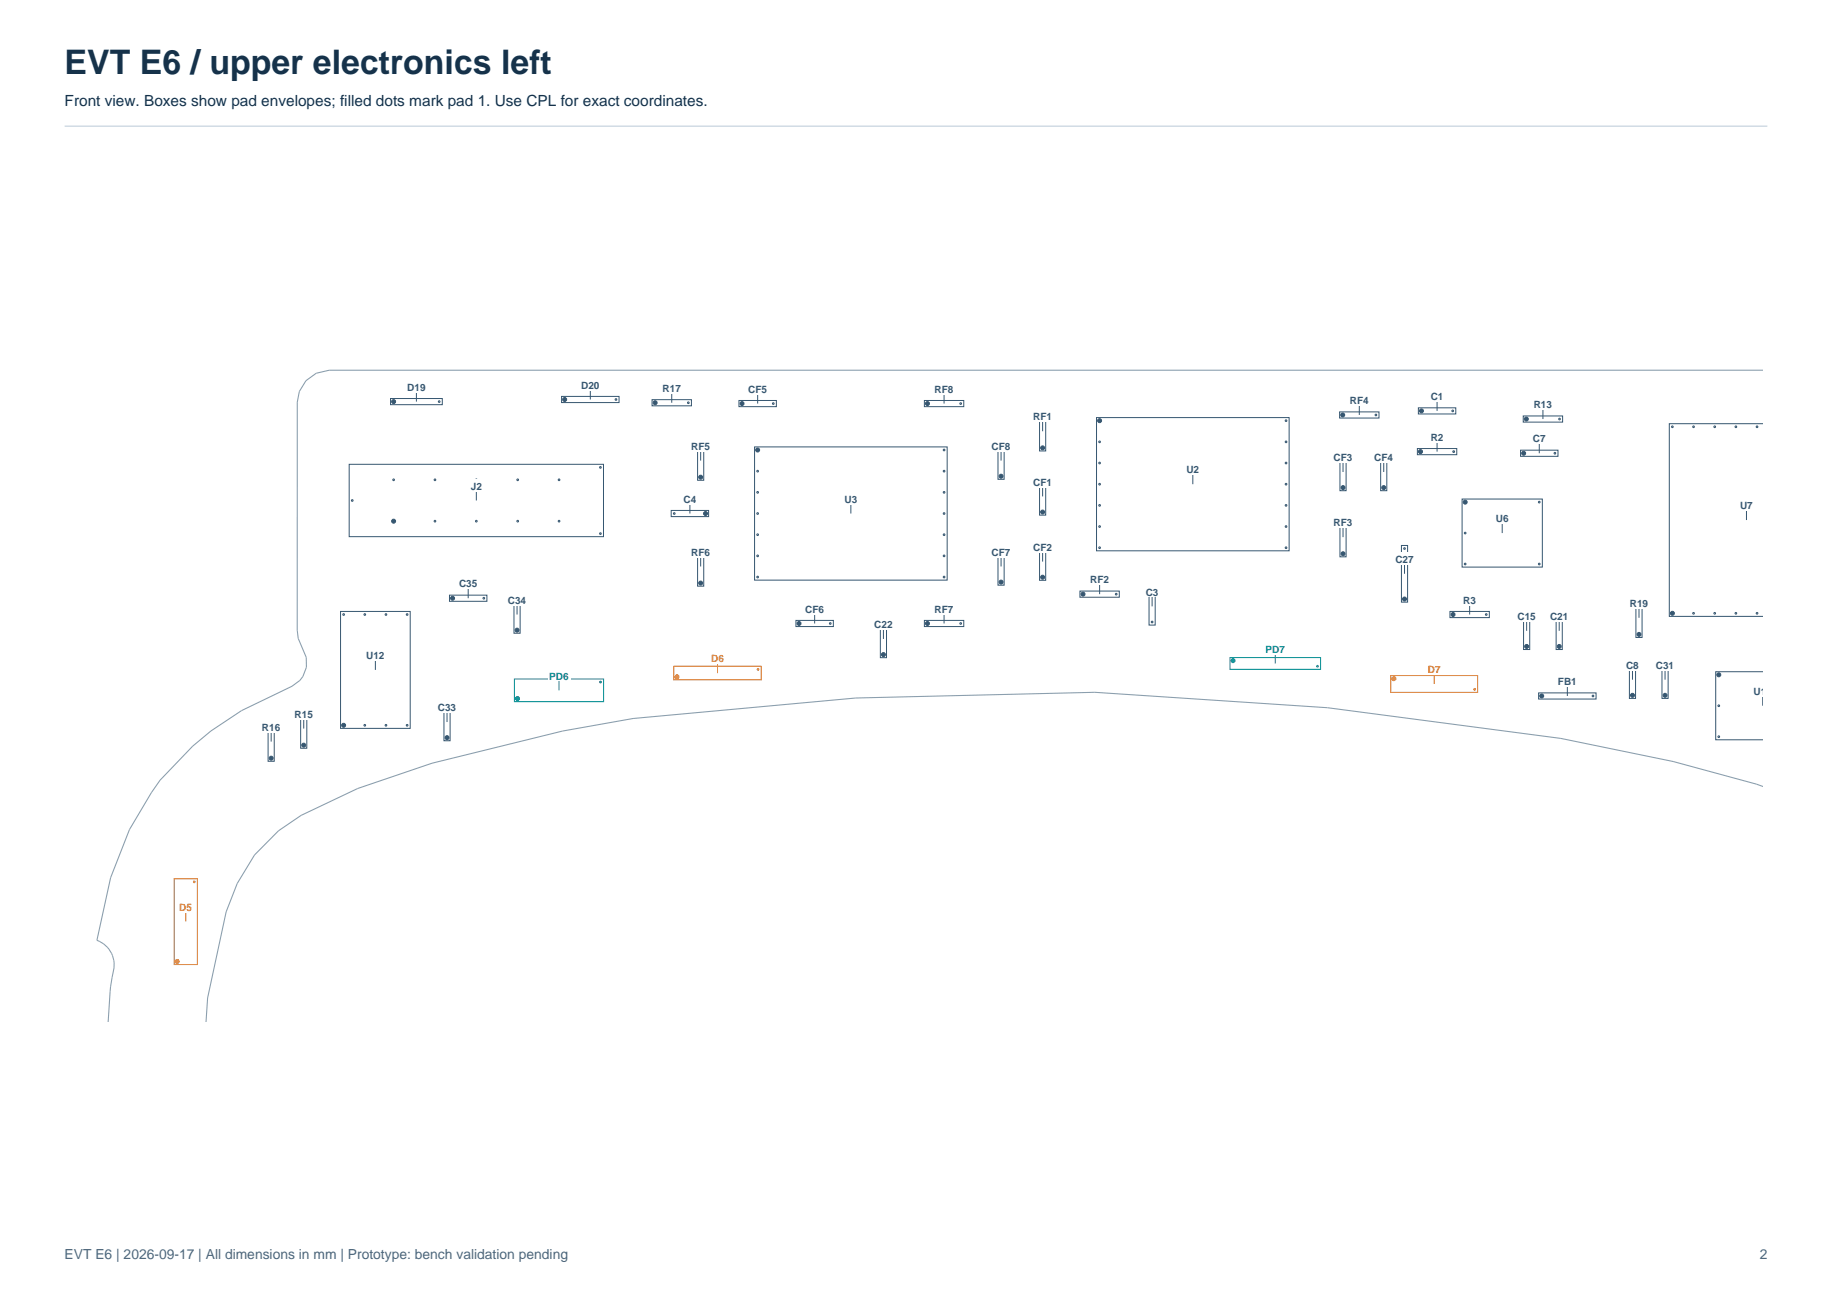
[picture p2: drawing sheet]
<svg xmlns="http://www.w3.org/2000/svg" width="420mm" height="297mm" viewBox="0 0 420 297" stroke-linecap="round" stroke-linejoin="round" font-family="sans-serif">
<path d="M14.8 28.9h390.4" fill="none" stroke="#d2dce5" stroke-width=".35"/>
<path d="M404.2 84.8h-328.7a7.5 7.5 0 0 0-7.3 7.4l-.1 52.2 .3 1.9 1.8 4.3a6 6 0 0 1-3.3 6.7l-11.5 5.5-7.1 4.7-4.1 3.5-7.5 7.8-2 2.9-5 8.4-4.3 11-3.2 14.4a6 6 0 0 1 3.9 6.3 54.9 54.9 0 0 0-1.3 12.4M404.2 180.2l-1.5-.5-19.1-5.2-25.8-5.3-53.5-7-53.3-3.5-54.8 1.3-51.1 4.7-16.1 2.8-30 7.4-17 5.8-13 6.2-5.2 3.5-5.5 5.5-3.9 6.6-2.6 6.5-4.2 19.7-.4 5.5" fill="none" stroke="#899eae" stroke-width=".25"/>
<circle cx="325.7" cy="103.5" r=".46" fill="#365771" stroke="#365771" stroke-width=".25"/>
<circle cx="333.3" cy="103.5" r=".19" fill="none" stroke="#365771" stroke-width=".25"/>
<path d="M324.9 102.8h9.1v1.4h-9.1zM329.5 101v2.5" fill="none" stroke="#365771" stroke-width=".23"/>
<path d="M327.6 98.6h3.7v2.8h-3.7z" fill-rule="evenodd" fill="#fff"/>
<circle cx="335.9" cy="115.1" r=".46" fill="#365771" stroke="#365771" stroke-width=".23"/>
<g fill="none" stroke="#365771" stroke-width=".23">
<path d="M335.2 114.4h18.4v15.6h-18.4zM344.4 119.7v2.5"/>
<circle cx="352.9" cy="115.1" r=".19"/>
<circle cx="335.9" cy="122.2" r=".19"/>
<circle cx="335.9" cy="129.3" r=".19"/>
<circle cx="352.9" cy="129.3" r=".19"/>
</g>
<path d="M342.6 117.2h3.6v2.8h-3.6z" fill-rule="evenodd" fill="#fff"/>
<circle cx="282.7" cy="151.4" r=".46" fill="#008c91" stroke="#008c91" stroke-width=".23"/>
<g fill="none" stroke="#008c91" stroke-width=".23">
<path d="M282 150.7h20.8v2.7h-20.8zM292.4 149.6v2.4"/>
<circle cx="302" cy="152.7" r=".19"/>
</g>
<path d="M289.8 147.1h5.1v2.8h-5.1z" fill-rule="evenodd" fill="#fff"/>
<circle cx="322" cy="137.3" r=".46" fill="#365771" stroke="#365771" stroke-width=".23"/>
<g fill="none" stroke="#365771" stroke-width=".23">
<path d="M321.3 125h1.4v13h-1.4zM322 129v2.5"/>
<circle cx="322" cy="125.7" r=".19"/>
</g>
<path d="M319.5 126.6h5v2.8h-5z" fill-rule="evenodd" fill="#fff"/>
<circle cx="229.5" cy="133.4" r=".46" fill="#365771" stroke="#365771" stroke-width=".23"/>
<g fill="none" stroke="#365771" stroke-width=".23">
<path d="M228.8 125.5h1.4v8.6h-1.4zM229.5 127.3v2.5"/>
<circle cx="229.5" cy="126.2" r=".19"/>
</g>
<path d="M227 124.9h5v2.8h-5z" fill-rule="evenodd" fill="#fff"/>
<circle cx="183.2" cy="142.9" r=".46" fill="#365771" stroke="#365771" stroke-width=".23"/>
<g fill="none" stroke="#365771" stroke-width=".23">
<path d="M182.5 142.2h8.6v1.4h-8.6zM186.8 140.4v2.5"/>
<circle cx="190.3" cy="142.9" r=".19"/>
</g>
<path d="M184.2 137.9h5.1v2.9h-5.1z" fill-rule="evenodd" fill="#fff"/>
<circle cx="170.1" cy="92.5" r=".46" fill="#365771" stroke="#365771" stroke-width=".23"/>
<g fill="none" stroke="#365771" stroke-width=".23">
<path d="M169.4 91.8h8.6v1.4h-8.6zM173.7 90v2.5"/>
<circle cx="177.3" cy="92.5" r=".19"/>
</g>
<path d="M171.2 87.5h5v2.9h-5z" fill-rule="evenodd" fill="#fff"/>
<circle cx="394" cy="154.6" r=".46" fill="#365771" stroke="#365771" stroke-width=".23"/>
<g fill="none" stroke="#365771" stroke-width=".23">
<path d="M404.1 159.3v2.4M404.2 153.9h-10.9v15.6h10.9"/>
<circle cx="394" cy="168.8" r=".19"/>
<circle cx="394" cy="161.7" r=".19"/>
</g>
<path d="M401.7 156.8h2.5v2.8h-2.5z" fill-rule="evenodd" fill="#fff"/>
<circle cx="202.5" cy="150" r=".46" fill="#365771" stroke="#365771" stroke-width=".23"/>
<g fill="none" stroke="#365771" stroke-width=".23">
<path d="M201.8 142.1h1.4v8.6h-1.4zM202.5 144v2.4"/>
<circle cx="202.5" cy="142.8" r=".19"/>
</g>
<path d="M200.1 141.5h4.9v2.8h-4.9z" fill-rule="evenodd" fill="#fff"/>
<circle cx="161.7" cy="117.7" r=".46" fill="#365771" stroke="#365771" stroke-width=".23"/>
<g fill="none" stroke="#365771" stroke-width=".23">
<path d="M153.9 117h8.6v1.4h-8.6zM158.2 115.2v2.5"/>
<circle cx="154.6" cy="117.7" r=".19"/>
</g>
<path d="M156.3 112.7h3.7v2.9h-3.7z" fill-rule="evenodd" fill="#fff"/>
<circle cx="129.5" cy="91.6" r=".46" fill="#365771" stroke="#365771" stroke-width=".23"/>
<g fill="none" stroke="#365771" stroke-width=".23">
<path d="M128.8 90.8h13.1v1.5h-13.1zM135.3 89.1v2.5"/>
<circle cx="141.2" cy="91.6" r=".19"/>
</g>
<path d="M132.9 86.6h4.9v2.8h-4.9z" fill-rule="evenodd" fill="#fff"/>
<circle cx="350" cy="148.1" r=".46" fill="#365771" stroke="#365771" stroke-width=".23"/>
<g fill="none" stroke="#365771" stroke-width=".23">
<path d="M349.3 140.3h1.4v8.6h-1.4zM350 142.1v2.5"/>
<circle cx="350" cy="141" r=".19"/>
</g>
<path d="M347.5 139.6h4.9v2.8h-4.9z" fill-rule="evenodd" fill="#fff"/>
<circle cx="307.8" cy="95.1" r=".46" fill="#365771" stroke="#365771" stroke-width=".23"/>
<g fill="none" stroke="#365771" stroke-width=".23">
<path d="M307.1 94.4h9v1.4h-9zM311.6 92.6v2.5"/>
<circle cx="315.4" cy="95.1" r=".19"/>
</g>
<path d="M309.1 90.2h5.1v2.8h-5.1z" fill-rule="evenodd" fill="#fff"/>
<circle cx="374.3" cy="159.3" r=".46" fill="#365771" stroke="#365771" stroke-width=".23"/>
<g fill="none" stroke="#365771" stroke-width=".23">
<path d="M373.6 151.5h1.4v8.6h-1.4zM374.3 153.3v2.5"/>
<circle cx="374.3" cy="152.2" r=".19"/>
</g>
<path d="M372.4 150.8h3.7v2.8h-3.7z" fill-rule="evenodd" fill="#fff"/>
<circle cx="150.2" cy="92.3" r=".46" fill="#365771" stroke="#365771" stroke-width=".23"/>
<g fill="none" stroke="#365771" stroke-width=".23">
<path d="M149.5 91.6h9v1.4h-9zM154 89.8v2.5"/>
<circle cx="157.8" cy="92.3" r=".19"/>
</g>
<path d="M151.5 87.4h5v2.8h-5z" fill-rule="evenodd" fill="#fff"/>
<circle cx="307.9" cy="126.9" r=".46" fill="#365771" stroke="#365771" stroke-width=".23"/>
<g fill="none" stroke="#365771" stroke-width=".23">
<path d="M307.2 118.6h1.4v9h-1.4zM307.9 120.6v2.5"/>
<circle cx="307.9" cy="119.3" r=".19"/>
</g>
<path d="M305.4 118.2h5v2.8h-5z" fill-rule="evenodd" fill="#fff"/>
<circle cx="239" cy="102.6" r=".46" fill="#365771" stroke="#365771" stroke-width=".23"/>
<g fill="none" stroke="#365771" stroke-width=".23">
<path d="M238.3 94.3h1.4v9h-1.4zM239 96.4v2.4"/>
<circle cx="239" cy="95" r=".19"/>
</g>
<path d="M236.5 93.9h5v2.8h-5z" fill-rule="evenodd" fill="#fff"/>
<circle cx="248.3" cy="136.2" r=".46" fill="#365771" stroke="#365771" stroke-width=".23"/>
<g fill="none" stroke="#365771" stroke-width=".23">
<path d="M247.6 135.5h9v1.4h-9zM252.1 133.7v2.5"/>
<circle cx="255.9" cy="136.2" r=".19"/>
</g>
<path d="M249.6 131.2h5v2.8h-5z" fill-rule="evenodd" fill="#fff"/>
<g fill="none" stroke="#365771" stroke-width=".23">
<path d="M80.1 106.4h58.3v16.6h-58.3zM109.2 112.2v2.5"/>
<circle cx="80.8" cy="114.7" r=".19"/>
<circle cx="90.2" cy="110" r=".19"/>
<circle cx="99.7" cy="119.4" r=".19"/>
<circle cx="99.7" cy="110" r=".19"/>
<circle cx="109.2" cy="119.4" r=".19"/>
<circle cx="109.2" cy="110" r=".19"/>
<circle cx="118.7" cy="119.4" r=".19"/>
<circle cx="118.7" cy="110" r=".19"/>
<circle cx="128.2" cy="119.4" r=".19"/>
<circle cx="128.2" cy="110" r=".19"/>
<circle cx="137.7" cy="107.1" r=".19"/>
<circle cx="137.7" cy="122.3" r=".19"/>
</g>
<circle cx="90.2" cy="119.4" r=".46" fill="#365771" stroke="#365771" stroke-width=".23"/>
<path d="M107.6 109.8h3.2v2.8h-3.2z" fill-rule="evenodd" fill="#fff"/>
<circle cx="212.6" cy="142.9" r=".46" fill="#365771" stroke="#365771" stroke-width=".23"/>
<g fill="none" stroke="#365771" stroke-width=".23">
<path d="M211.9 142.2h9v1.4h-9zM216.4 140.4v2.5"/>
<circle cx="220.2" cy="142.9" r=".19"/>
</g>
<path d="M213.9 137.9h5.1v2.9h-5.1z" fill-rule="evenodd" fill="#fff"/>
<circle cx="40.6" cy="220.3" r=".46" fill="#d87525" stroke="#d87525" stroke-width=".23"/>
<g fill="none" stroke="#d87525" stroke-width=".23">
<path d="M39.9 201.4h5.3v19.6h-5.3zM42.6 208.7v2.5"/>
<circle cx="44.5" cy="202.1" r=".19"/>
</g>
<path d="M40.8 206.3h3.6v2.8h-3.6z" fill-rule="evenodd" fill="#fff"/>
<circle cx="383.4" cy="140.5" r=".46" fill="#365771" stroke="#365771" stroke-width=".23"/>
<g fill="none" stroke="#365771" stroke-width=".23">
<path d="M404.2 97.1h-21.5v44.2h21.5M400.4 116.7v2.5"/>
<circle cx="383.4" cy="97.8" r=".19"/>
<circle cx="388.3" cy="97.8" r=".19"/>
<circle cx="393.1" cy="97.8" r=".19"/>
<circle cx="398" cy="97.8" r=".19"/>
<circle cx="402.8" cy="97.8" r=".19"/>
<circle cx="388.3" cy="140.5" r=".19"/>
<circle cx="393.1" cy="140.5" r=".19"/>
<circle cx="398" cy="140.5" r=".19"/>
<circle cx="402.8" cy="140.5" r=".19"/>
</g>
<path d="M398.6 114.2h3.6v2.9h-3.6z" fill-rule="evenodd" fill="#fff"/>
<circle cx="264.1" cy="135.4" r=".46" fill="#365771" stroke="#365771" stroke-width=".23"/>
<g fill="none" stroke="#365771" stroke-width=".23">
<path d="M263.4 134.7h1.4v8.6h-1.4zM264.1 136.5v2.5"/>
<circle cx="264.1" cy="142.5" r=".19"/>
</g>
<path d="M262.3 134h3.6v2.8h-3.6z" fill-rule="evenodd" fill="#fff"/>
<circle cx="325.9" cy="94.2" r=".46" fill="#365771" stroke="#365771" stroke-width=".23"/>
<g fill="none" stroke="#365771" stroke-width=".23">
<path d="M325.2 93.5h8.6v1.4h-8.6zM329.5 91.7v2.5"/>
<circle cx="333" cy="94.2" r=".19"/>
</g>
<path d="M327.6 89.2h3.7v2.8h-3.7z" fill-rule="evenodd" fill="#fff"/>
<circle cx="357.5" cy="148.1" r=".46" fill="#365771" stroke="#365771" stroke-width=".23"/>
<g fill="none" stroke="#365771" stroke-width=".23">
<path d="M356.8 140.3h1.4v8.6h-1.4zM357.5 142.1v2.5"/>
<circle cx="357.5" cy="141" r=".19"/>
</g>
<path d="M355 139.6h4.9v2.8h-4.9z" fill-rule="evenodd" fill="#fff"/>
<circle cx="155.2" cy="155.1" r=".46" fill="#d87525" stroke="#d87525" stroke-width=".23"/>
<g fill="none" stroke="#d87525" stroke-width=".23">
<path d="M154.5 152.7h20v3.1h-20zM164.5 151.8v2.5"/>
<circle cx="173.8" cy="153.4" r=".19"/>
</g>
<path d="M162.7 149.3h3.6v2.8h-3.6z" fill-rule="evenodd" fill="#fff"/>
<circle cx="103.8" cy="137.1" r=".46" fill="#365771" stroke="#365771" stroke-width=".23"/>
<g fill="none" stroke="#365771" stroke-width=".23">
<path d="M103 136.4h8.6v1.4h-8.6zM107.3 134.6v2.5"/>
<circle cx="110.9" cy="137.1" r=".19"/>
</g>
<path d="M104.9 132.2h4.9v2.8h-4.9z" fill-rule="evenodd" fill="#fff"/>
<circle cx="239" cy="117.3" r=".46" fill="#365771" stroke="#365771" stroke-width=".23"/>
<g fill="none" stroke="#365771" stroke-width=".23">
<path d="M238.3 109.5h1.4v8.6h-1.4zM239 111.3v2.5"/>
<circle cx="239" cy="110.2" r=".19"/>
</g>
<path d="M236.5 108.8h5v2.8h-5z" fill-rule="evenodd" fill="#fff"/>
<circle cx="381.7" cy="159.3" r=".46" fill="#365771" stroke="#365771" stroke-width=".23"/>
<g fill="none" stroke="#365771" stroke-width=".23">
<path d="M381 151.5h1.4v8.6h-1.4zM381.7 153.3v2.5"/>
<circle cx="381.7" cy="152.2" r=".19"/>
</g>
<path d="M379.3 150.8h4.9v2.8h-4.9z" fill-rule="evenodd" fill="#fff"/>
<circle cx="317.2" cy="111.7" r=".46" fill="#365771" stroke="#365771" stroke-width=".23"/>
<g fill="none" stroke="#365771" stroke-width=".23">
<path d="M316.5 103.9h1.4v8.6h-1.4zM317.2 105.7v2.5"/>
<circle cx="317.2" cy="104.6" r=".19"/>
</g>
<path d="M314.7 103.2h5.1v2.8h-5.1z" fill-rule="evenodd" fill="#fff"/>
<circle cx="102.5" cy="169.1" r=".46" fill="#365771" stroke="#365771" stroke-width=".23"/>
<g fill="none" stroke="#365771" stroke-width=".23">
<path d="M101.8 161.2h1.4v8.6h-1.4zM102.5 163v2.5"/>
<circle cx="102.5" cy="161.9" r=".19"/>
</g>
<path d="M100 160.5h4.9v2.9h-4.9z" fill-rule="evenodd" fill="#fff"/>
<circle cx="252.1" cy="96.4" r=".46" fill="#365771" stroke="#365771" stroke-width=".23"/>
<g fill="none" stroke="#365771" stroke-width=".23">
<path d="M251.4 95.7h44.1v30.5h-44.1zM273.5 108.5v2.5"/>
<circle cx="294.8" cy="96.4" r=".19"/>
<circle cx="252.1" cy="106.1" r=".19"/>
<circle cx="252.1" cy="111" r=".19"/>
<circle cx="252.1" cy="115.8" r=".19"/>
<circle cx="252.1" cy="101.3" r=".19"/>
<circle cx="294.8" cy="111" r=".19"/>
<circle cx="294.8" cy="101.3" r=".19"/>
<circle cx="294.8" cy="106.1" r=".19"/>
<circle cx="294.8" cy="115.8" r=".19"/>
<circle cx="252.1" cy="125.5" r=".19"/>
<circle cx="252.1" cy="120.7" r=".19"/>
<circle cx="294.8" cy="125.5" r=".19"/>
<circle cx="294.8" cy="120.7" r=".19"/>
</g>
<path d="M271.6 106h3.7v2.8h-3.7z" fill-rule="evenodd" fill="#fff"/>
<circle cx="307.9" cy="111.7" r=".46" fill="#365771" stroke="#365771" stroke-width=".23"/>
<g fill="none" stroke="#365771" stroke-width=".23">
<path d="M307.2 103.9h1.4v8.6h-1.4zM307.9 105.7v2.5"/>
<circle cx="307.9" cy="104.6" r=".19"/>
</g>
<path d="M305.4 103.2h5v2.8h-5z" fill-rule="evenodd" fill="#fff"/>
<circle cx="229.5" cy="109.1" r=".46" fill="#365771" stroke="#365771" stroke-width=".23"/>
<g fill="none" stroke="#365771" stroke-width=".23">
<path d="M228.8 101.3h1.4v8.5h-1.4zM229.5 103.1v2.4"/>
<circle cx="229.5" cy="102" r=".19"/>
</g>
<path d="M227 100.6h5v2.8h-5z" fill-rule="evenodd" fill="#fff"/>
<circle cx="69.6" cy="170.8" r=".46" fill="#365771" stroke="#365771" stroke-width=".23"/>
<g fill="none" stroke="#365771" stroke-width=".23">
<path d="M68.9 162.4h1.4v9.1h-1.4zM69.6 164.5v2.5"/>
<circle cx="69.6" cy="163.2" r=".19"/>
</g>
<path d="M67.2 162h4.9v2.8h-4.9z" fill-rule="evenodd" fill="#fff"/>
<circle cx="349.9" cy="96" r=".46" fill="#365771" stroke="#365771" stroke-width=".23"/>
<g fill="none" stroke="#365771" stroke-width=".23">
<path d="M349.2 95.3h9v1.4h-9zM353.7 93.6v2.4"/>
<circle cx="357.5" cy="96" r=".19"/>
</g>
<path d="M351.3 91.1h4.9v2.8h-4.9z" fill-rule="evenodd" fill="#fff"/>
<circle cx="319.6" cy="155.5" r=".46" fill="#d87525" stroke="#d87525" stroke-width=".23"/>
<g fill="none" stroke="#d87525" stroke-width=".23">
<path d="M318.8 154.8h20v3.9h-20zM328.8 154.3v2.4"/>
<circle cx="338.1" cy="158" r=".19"/>
</g>
<path d="M327 151.8h3.6v2.8h-3.6z" fill-rule="evenodd" fill="#fff"/>
<circle cx="349.3" cy="103.9" r=".46" fill="#365771" stroke="#365771" stroke-width=".23"/>
<g fill="none" stroke="#365771" stroke-width=".23">
<path d="M348.6 103.2h8.6v1.4h-8.6zM352.9 101.4v2.5"/>
<circle cx="356.5" cy="103.9" r=".19"/>
</g>
<path d="M351.1 98.9h3.6v2.9h-3.6z" fill-rule="evenodd" fill="#fff"/>
<circle cx="90.2" cy="92" r=".46" fill="#365771" stroke="#365771" stroke-width=".23"/>
<g fill="none" stroke="#365771" stroke-width=".23">
<path d="M89.5 91.3h11.9v1.4h-11.9zM95.5 89.6v2.4"/>
<circle cx="100.7" cy="92" r=".19"/>
</g>
<path d="M93 87.1h4.9v2.8h-4.9z" fill-rule="evenodd" fill="#fff"/>
<circle cx="78.8" cy="166.2" r=".46" fill="#365771" stroke="#365771" stroke-width=".23"/>
<g fill="none" stroke="#365771" stroke-width=".23">
<path d="M78.1 140.1h15.9v26.8h-15.9zM86.1 151.1v2.4"/>
<circle cx="78.8" cy="140.8" r=".19"/>
<circle cx="83.6" cy="140.8" r=".19"/>
<circle cx="88.5" cy="140.8" r=".19"/>
<circle cx="93.3" cy="140.8" r=".19"/>
<circle cx="83.6" cy="166.2" r=".19"/>
<circle cx="88.5" cy="166.2" r=".19"/>
<circle cx="93.3" cy="166.2" r=".19"/>
</g>
<path d="M83.6 148.6h4.9v2.8h-4.9z" fill-rule="evenodd" fill="#fff"/>
<circle cx="375.8" cy="145.4" r=".46" fill="#365771" stroke="#365771" stroke-width=".23"/>
<g fill="none" stroke="#365771" stroke-width=".23">
<path d="M375 137.1h1.5v9h-1.5zM375.8 139.1v2.5"/>
<circle cx="375.8" cy="137.8" r=".19"/>
</g>
<path d="M373.3 136.6h4.9v2.9h-4.9z" fill-rule="evenodd" fill="#fff"/>
<circle cx="118.5" cy="144.4" r=".46" fill="#365771" stroke="#365771" stroke-width=".23"/>
<g fill="none" stroke="#365771" stroke-width=".23">
<path d="M117.8 136.5h1.4v8.6h-1.4zM118.5 138.4v2.4"/>
<circle cx="118.5" cy="137.2" r=".19"/>
</g>
<path d="M116.1 135.9h4.9v2.8h-4.9z" fill-rule="evenodd" fill="#fff"/>
<circle cx="62.2" cy="173.8" r=".46" fill="#365771" stroke="#365771" stroke-width=".23"/>
<g fill="none" stroke="#365771" stroke-width=".23">
<path d="M61.5 165.4h1.4v9.1h-1.4zM62.2 167.5v2.4"/>
<circle cx="62.2" cy="166.1" r=".19"/>
</g>
<path d="M59.7 165h4.9v2.8h-4.9z" fill-rule="evenodd" fill="#fff"/>
<circle cx="333.1" cy="140.8" r=".46" fill="#365771" stroke="#365771" stroke-width=".23"/>
<g fill="none" stroke="#365771" stroke-width=".23">
<path d="M336.9 138.4v2.4M332.4 140.1h9v1.4h-9z"/>
<circle cx="340.7" cy="140.8" r=".19"/>
</g>
<path d="M335.1 135.9h3.6v2.8h-3.6z" fill-rule="evenodd" fill="#fff"/>
<circle cx="160.6" cy="109.4" r=".46" fill="#365771" stroke="#365771" stroke-width=".23"/>
<g fill="none" stroke="#365771" stroke-width=".23">
<path d="M159.9 101h1.4v9.1h-1.4zM160.6 103.1v2.4"/>
<circle cx="160.6" cy="101.7" r=".19"/>
</g>
<path d="M158.1 100.6h5.1v2.8h-5.1z" fill-rule="evenodd" fill="#fff"/>
<circle cx="353.4" cy="159.5" r=".46" fill="#365771" stroke="#365771" stroke-width=".23"/>
<g fill="none" stroke="#365771" stroke-width=".23">
<path d="M352.7 158.8h13.2v1.4h-13.2zM359.3 157v2.5"/>
<circle cx="365.2" cy="159.5" r=".19"/>
</g>
<path d="M356.8 154.6h5v2.8h-5z" fill-rule="evenodd" fill="#fff"/>
<circle cx="118.6" cy="160.1" r=".46" fill="#008c91" stroke="#008c91" stroke-width=".23"/>
<g fill="none" stroke="#008c91" stroke-width=".23">
<path d="M117.9 155.6h20.5v5.2h-20.5zM128.2 155.7v2.5"/>
<circle cx="137.7" cy="156.3" r=".19"/>
</g>
<path d="M125.6 153.3h5.1v2.8h-5.1z" fill-rule="evenodd" fill="#fff"/>
<circle cx="212.6" cy="92.5" r=".46" fill="#365771" stroke="#365771" stroke-width=".23"/>
<g fill="none" stroke="#365771" stroke-width=".23">
<path d="M211.9 91.8h9v1.4h-9zM216.4 90v2.5"/>
<circle cx="220.2" cy="92.5" r=".19"/>
</g>
<path d="M213.9 87.5h5.1v2.9h-5.1z" fill-rule="evenodd" fill="#fff"/>
<circle cx="173.7" cy="103.1" r=".46" fill="#365771" stroke="#365771" stroke-width=".23"/>
<g fill="none" stroke="#365771" stroke-width=".23">
<path d="M173 102.4h44.1v30.5h-44.1zM195.1 115.2v2.5"/>
<circle cx="173.7" cy="112.8" r=".19"/>
<circle cx="173.7" cy="108" r=".19"/>
<circle cx="173.7" cy="117.7" r=".19"/>
<circle cx="216.4" cy="103.1" r=".19"/>
<circle cx="216.4" cy="108" r=".19"/>
<circle cx="216.4" cy="112.8" r=".19"/>
<circle cx="216.4" cy="117.7" r=".19"/>
<circle cx="173.7" cy="132.2" r=".19"/>
<circle cx="173.7" cy="127.4" r=".19"/>
<circle cx="173.7" cy="122.5" r=".19"/>
<circle cx="216.4" cy="132.2" r=".19"/>
<circle cx="216.4" cy="127.4" r=".19"/>
<circle cx="216.4" cy="122.5" r=".19"/>
</g>
<path d="M193.2 112.7h3.7v2.9h-3.7z" fill-rule="evenodd" fill="#fff"/>
<circle cx="160.6" cy="133.6" r=".46" fill="#365771" stroke="#365771" stroke-width=".23"/>
<g fill="none" stroke="#365771" stroke-width=".23">
<path d="M159.9 125.3h1.4v9h-1.4zM160.6 127.3v2.5"/>
<circle cx="160.6" cy="126" r=".19"/>
</g>
<path d="M158.1 124.9h5.1v2.8h-5.1z" fill-rule="evenodd" fill="#fff"/>
<circle cx="239" cy="132.3" r=".46" fill="#365771" stroke="#365771" stroke-width=".23"/>
<g fill="none" stroke="#365771" stroke-width=".23">
<path d="M238.3 124.4h1.4v8.6h-1.4zM239 126.2v2.5"/>
<circle cx="239" cy="125.1" r=".19"/>
</g>
<path d="M236.5 123.8h5v2.8h-5z" fill-rule="evenodd" fill="#fff"/>
<text font-size="7.8" fill="#16324a" x="14.8" y="16.9">EVT E6 / upper electronics left</text>
<text font-size="3.5" fill="#16324a" x="14.8" y="24.3">Front view. Boxes show pad envelopes; filled dots mark pad 1. Use CPL for exact coordinates.</text>
<g font-size="3.2" fill="#526575">
<text x="14.8" y="288.5">EVT E6 | 2026-09-17 | All dimensions in mm | Prototype: bench validation pending</text>
<text x="403.4" y="288.5">2</text>
</g>
<g font-size="2.3" fill="#365771">
<text x="93.4" y="89.6">D19</text>
<text x="133.2" y="89.1">D20</text>
<text x="151.9" y="89.8">R17</text>
<text x="171.5" y="90">CF5</text>
<text x="214.3" y="90">RF8</text>
<text x="309.5" y="92.6">RF4</text>
<text x="328" y="91.7">C1</text>
<text x="351.6" y="93.6">R13</text>
<text x="236.9" y="96.4">RF1</text>
<text x="328" y="101">R2</text>
<text x="351.4" y="101.4">C7</text>
<text x="158.5" y="103.1">RF5</text>
<text x="227.3" y="103.1">CF8</text>
<text x="305.7" y="105.7">CF3</text>
<text x="315.1" y="105.7">CF4</text>
<text x="107.9" y="112.2">J2</text>
<text x="236.9" y="111.3">CF1</text>
<text x="272" y="108.5">U2</text>
<text x="156.7" y="115.2">C4</text>
<text x="193.6" y="115.2">U3</text>
<text x="342.9" y="119.7">U6</text>
<text x="398.9" y="116.7">U7</text>
<text x="305.7" y="120.6">RF3</text>
<text x="158.5" y="127.3">RF6</text>
<text x="227.3" y="127.3">CF7</text>
<text x="236.9" y="126.2">CF2</text>
<text x="319.9" y="129">C27</text>
<text x="105.2" y="134.6">C35</text>
<text x="249.9" y="133.7">RF2</text>
<text x="262.7" y="136.5">C3</text>
<text x="116.4" y="138.4">C34</text>
<text x="184.6" y="140.4">CF6</text>
<text x="200.4" y="144">C22</text>
<text x="214.3" y="140.4">RF7</text>
<text x="335.5" y="138.4">R3</text>
<text x="347.9" y="142.1">C15</text>
<text x="355.4" y="142.1">C21</text>
<text x="373.7" y="139.1">R19</text>
<text x="84" y="151.1">U12</text>
<text x="372.8" y="153.3">C8</text>
<text x="379.6" y="153.3">C31</text>
<text x="357.2" y="157">FB1</text>
<text x="402" y="159.3">U19</text>
<text x="60.1" y="167.5">R16</text>
<text x="67.5" y="164.5">R15</text>
<text x="100.4" y="163">C33</text>
</g>
<g font-size="2.3" fill="#008c91">
<text x="290.1" y="149.6">PD7</text>
<text x="125.9" y="155.7">PD6</text>
</g>
<g font-size="2.3" fill="#d87525">
<text x="163" y="151.8">D6</text>
<text x="327.3" y="154.3">D7</text>
<text x="41.1" y="208.7">D5</text>
</g>
</svg>
